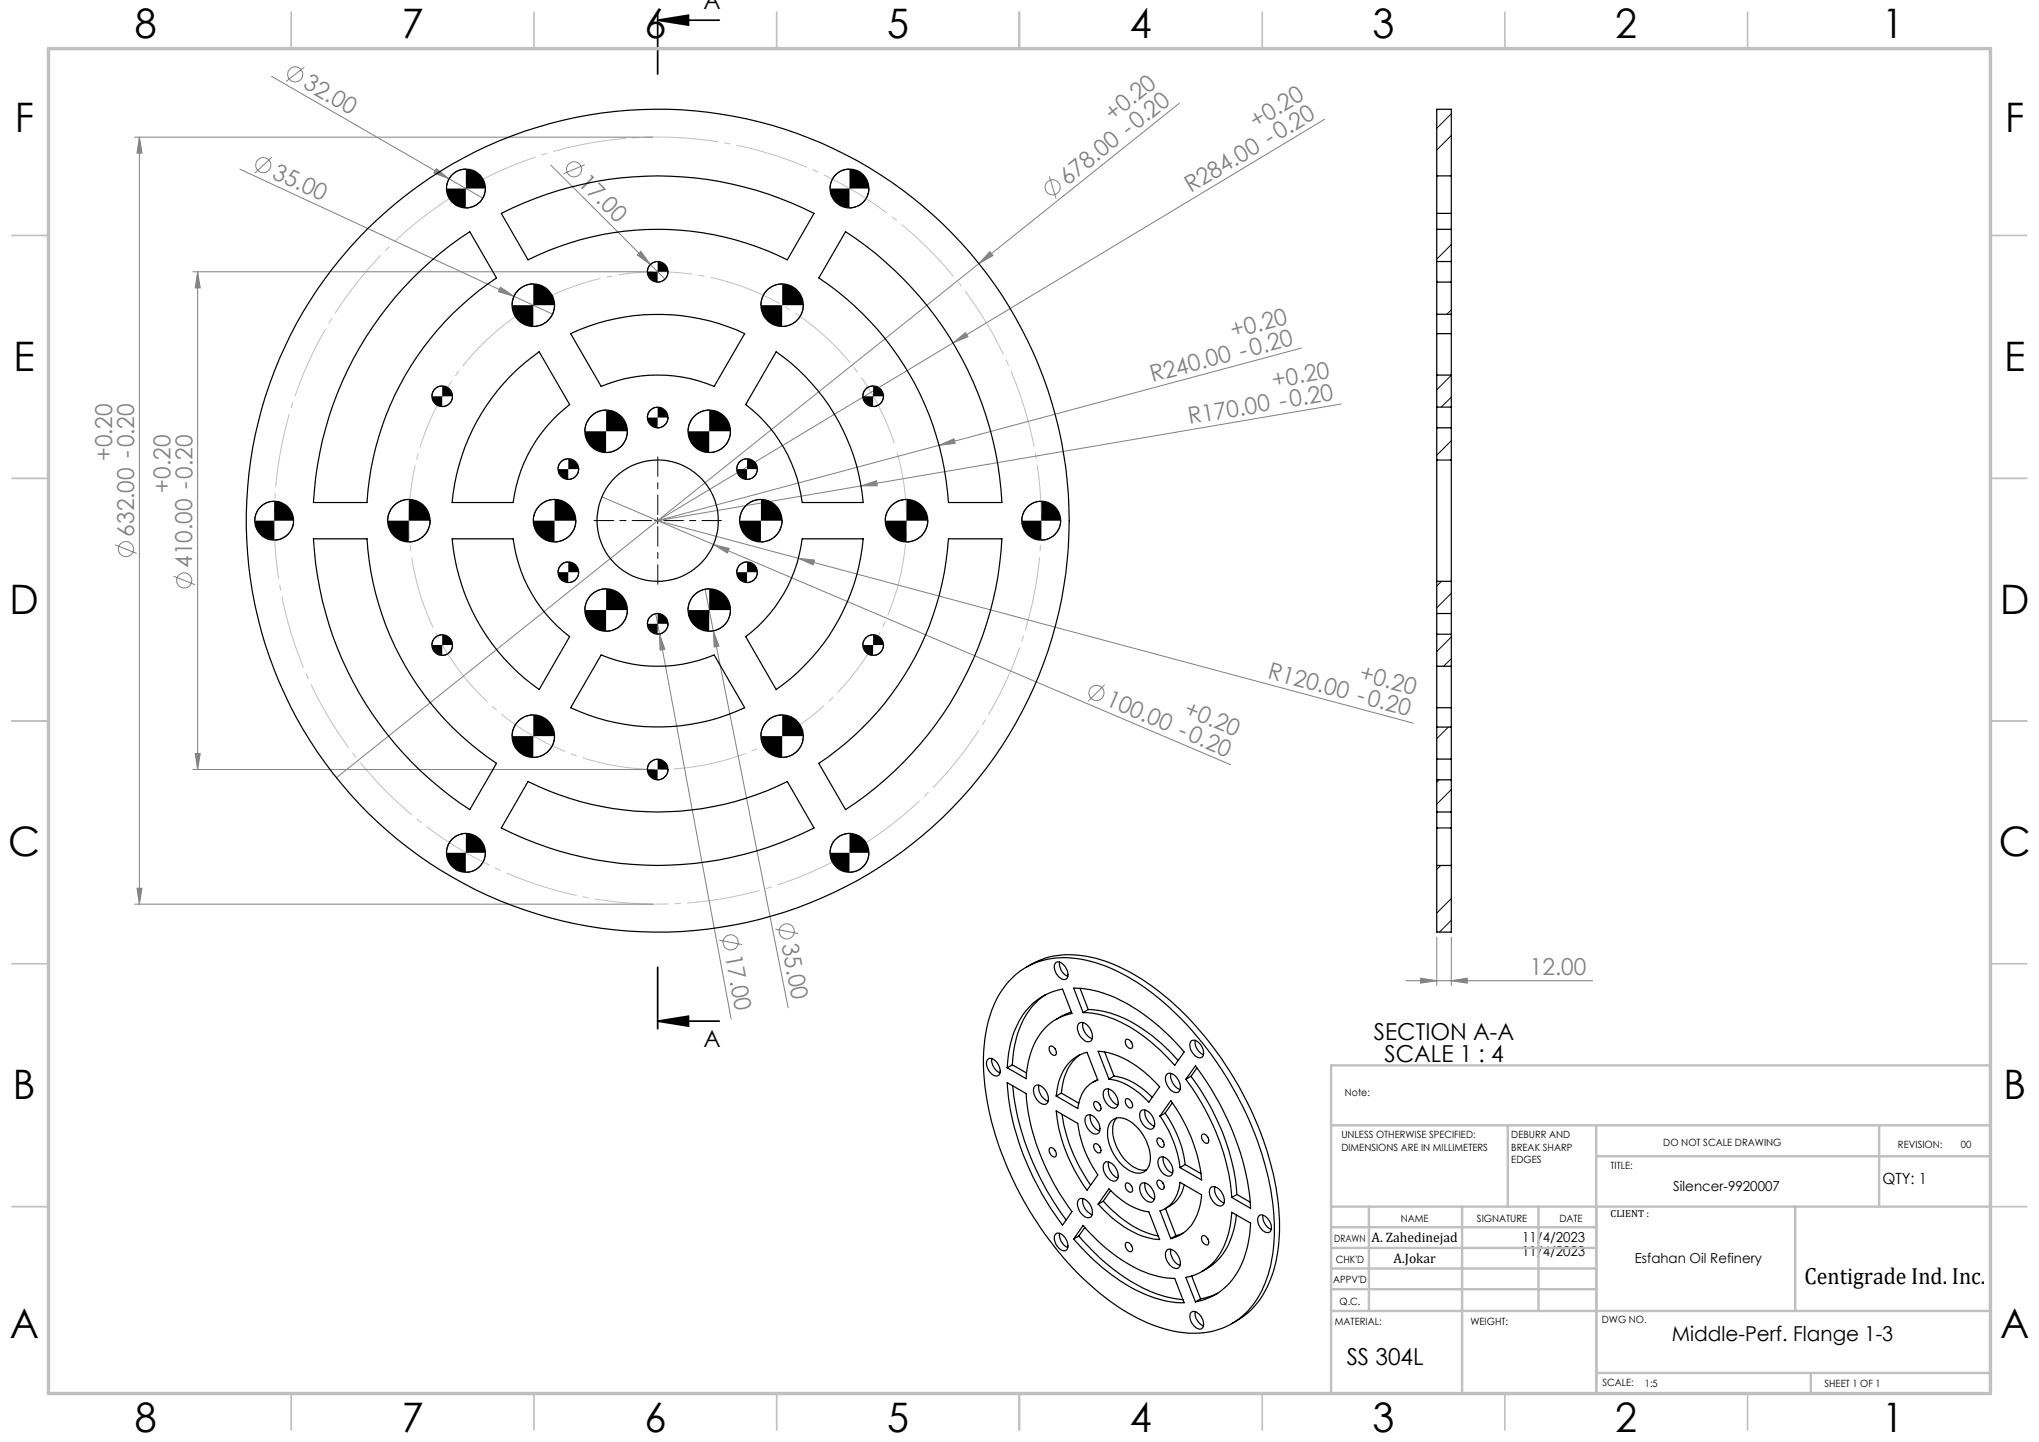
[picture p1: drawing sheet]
<svg xmlns="http://www.w3.org/2000/svg" width="420mm" height="297mm" viewBox="0 0 420 297" stroke-linecap="round" stroke-linejoin="round" font-family="sans-serif">
<g fill="none" stroke="#808080" stroke-width=".21">
<path d="M56 15.7l36.5 21.1M62.7 13.8l-3.8 3M27.7 28.3h106.8M28.7 28.3l.5 3.2h-1zM28.7 28.3v157.9M49.4 34.9l56.5 26.1M56 32.4l-3.5 3.3M89.9 34.7l2.6 2.1-3.1-1.2zM92.5 36.8l6.9 4M113.5 34l23.5 23.5M120.4 33.9l-4.3 1.9M216.1 36.3l1.4 4.6"/>
<path d="M243 21.2l-41.4 33.1M272.9 24.5l-76.6 46.1M39.7 56h94.8M40.7 56l.5 3.3h-1zM40.7 56v102.5M103.1 59.2l2.8 1.8-3.2-.9zM131.3 52.5l.7-.7 2 2.7zM201.6 54.3l-132.3 105.9M203.9 51.8l.6 .8-2.9 1.7zM105.9 61l7.9 3.7M196.3 70.6l2.6-2.1 .5 .9zM196.3 70.6l-60.8 36.6"/>
<path d="M268.1 71.7l-132.6 35.5M193.4 91.7l3.1-1.3 .2 .9zM276.3 83.2l-98.9 16.9M23.7 112.2l4.5 1.8M35.7 118.7l4.5 1.7M124 102.3l23 9.8M135.5 107.2l29 7.8M147 112.1l3.2 .9-.4 .9zM147 112.1l106.5 45.4M164.5 115l3.3 .4-.3 .9zM164.5 115l126.6 33.9M177.4 100.1l3.2-1.1 .1 1z"/>
<path d="M177.4 100.1l-41.9 7.1M135.1 126.4l.8 4.2M135.9 130.6l1 3.1-.9 .2zM135.9 130.6l14.7 79.3M145.2 121.4l1.7 8.5M146.9 129.9l1.2 3.2-1 .2zM146.9 129.9l15.4 77.7M39.7 158.5h94.8M40.2 155.2h1l-.5 3.3zM227.5 141l-3.3 3.4M27.7 186.2h106.8M28.2 182.9h1l-.5 3.3z"/>
<path d="M148.2 193.6l4.7 1M159.7 191.4l4.7 .9M295.9 193v10M298.9 193v10M289.6 202h38.4M292.6 201.5l3.3 .5-3.3 .5zM298.9 202l3.3-.5v1z"/>
<circle cx="60.8" cy="15.3" r="1.56"/>
<circle cx="54.2" cy="34" r="1.56"/>
<circle cx="118.3" cy="34.9" r="1.56"/>
<circle cx="216.8" cy="38.6" r="1.55"/>
<circle cx="25.9" cy="113.1" r="1.56"/>
<circle cx="37.9" cy="119.6" r="1.55"/>
<circle cx="225.9" cy="142.7" r="1.55"/>
<circle cx="150.5" cy="194.1" r="1.56"/>
<circle cx="162.1" cy="191.8" r="1.55"/>
</g>
<g fill="none" stroke="#000" stroke-width=".21">
<path d="M96 34.8a4 4 0 0 0-4 4M100 38.8a4 4 0 0 1-4 4M175 34.8a4 4 0 0 0-4 4M179 38.8a4 4 0 0 1-4 4M109.9 58.5a4.3 4.3 0 0 0-4.4 4.4M135.5 53.9a2.17 2.17 0 0 0-2.2 2.1M137.6 56a2.05 2.05 0 0 1-2.1 2.1M161.1 58.5a4.3 4.3 0 0 0-4.4 4.4M91.1 79.5a2.11 2.11 0 0 0-2.1 2.1M114.2 62.9a4.5 4.5 0 0 1-4.3 4.3M165.5 62.9a4.5 4.5 0 0 1-4.4 4.3M179.8 79.5a2.17 2.17 0 0 0-2.1 2.1"/>
<path d="M93.2 81.6a2.11 2.11 0 0 1-2.1 2.1M117.1 94.5a2.11 2.11 0 0 0-2.2 2.1M119.2 96.6a2.17 2.17 0 0 1-2.1 2.1M124.8 84.5a4.4 4.4 0 0 0-4.3 4.3M129.2 88.8a4.3 4.3 0 0 1-4.4 4.4M135.5 83.9a2.17 2.17 0 0 0-2.2 2.1M137.6 86a2.11 2.11 0 0 1-2.1 2.1M146.1 84.5a4.5 4.5 0 0 0-4.4 4.3M150.5 88.8a4.3 4.3 0 0 1-4.4 4.4M153.9 94.5a2.05 2.05 0 0 0-2.1 2.1M156 96.6a2.17 2.17 0 0 1-2.1 2.1M182 81.6a2.17 2.17 0 0 1-2.2 2.1"/>
<path d="M56.5 103.3a4 4 0 0 0-4 3.9M60.5 107.2a4 4 0 0 1-4 4M84.2 102.9a4.4 4.4 0 0 0-4.4 4.3M88.6 107.2a4.3 4.3 0 0 1-4.4 4.4M114.2 102.9a4.3 4.3 0 0 0-4.3 4.3M117.1 115.7a2.17 2.17 0 0 0-2.2 2.2M118.6 107.2a4.4 4.4 0 0 1-4.4 4.4M119.2 117.9a2.11 2.11 0 0 1-2.1 2.1M134.8 107.2h1.3M135.5 106.6v1.3M153.9 115.7a2.11 2.11 0 0 0-2.1 2.2M156 117.9a2.11 2.11 0 0 1-2.1 2.1"/>
<path d="M156.7 102.9a4.4 4.4 0 0 0-4.4 4.3M161.1 107.2a4.4 4.4 0 0 1-4.4 4.4M186.7 102.9a4.3 4.3 0 0 0-4.3 4.3M191.1 107.2a4.3 4.3 0 0 1-4.4 4.4M214.5 103.3a4 4 0 0 0-4 3.9M218.5 107.2a4 4 0 0 1-4 4M91.1 130.7a2.11 2.11 0 0 0-2.1 2.2M93.2 132.9a2.11 2.11 0 0 1-2.1 2.1M124.8 121.3a4.3 4.3 0 0 0-4.3 4.4M129.2 125.7a4.4 4.4 0 0 1-4.4 4.3M135.5 126.4a2.17 2.17 0 0 0-2.2 2.1M137.6 128.5a2.11 2.11 0 0 1-2.1 2.1"/>
<path d="M146.1 121.3a4.4 4.4 0 0 0-4.4 4.4M150.5 125.7a4.4 4.4 0 0 1-4.4 4.3M179.8 130.7a2.17 2.17 0 0 0-2.1 2.2M182 132.9a2.17 2.17 0 0 1-2.2 2.1M109.9 147.2a4.3 4.3 0 0 0-4.4 4.4M114.2 151.6a4.4 4.4 0 0 1-4.3 4.4M135.5 156.3a2.17 2.17 0 0 0-2.2 2.2M137.6 158.5a2.11 2.11 0 0 1-2.1 2.1M161.1 147.2a4.3 4.3 0 0 0-4.4 4.4M165.5 151.6a4.4 4.4 0 0 1-4.4 4.4M96 171.7a4 4 0 0 0-4 3.9M100 175.6a4 4 0 0 1-4 4.1"/>
<path d="M175 171.7a4 4 0 0 0-4 3.9M179 175.6a4 4 0 0 1-4 4.1"/>
</g>
<path d="M135.5 4.2l6.3-1.1v2.1zM135.5 4.2h12.7M135.5 2.6v12.7M135.5 199.2v12.7M135.5 210.3l6.3-1v2zM135.5 210.3h12.7" fill="none" stroke="#000" stroke-width=".35"/>
<path d="M211 84.1a79 79 0 0 0-132.3-31.8 79 79 0 0 0 36.3 131.2 79 79 0 0 0 97.1-95.4l-1.1-4" fill="none" stroke="#c0c0c0" stroke-width=".21" stroke-dasharray="15.2 1.3 1.3 1.3" stroke-dashoffset="7.1" stroke-linecap="butt"/>
<path d="M184.5 92.2a51.3 51.3 0 0 0-85.9-20.6 51.3 51.3 0 0 0 23.6 85.1 51.3 51.3 0 0 0 63-61.9l-.7-2.6" fill="none" stroke="#c0c0c0" stroke-width=".21" stroke-dasharray="15.2 1.3 1.3 1.3" stroke-dashoffset="-1" stroke-linecap="butt"/>
<path d="M134.2 107.2h-11.8M135.5 106v-11.9M135.5 108.5v11.8M136.7 107.2h11.9" fill="none" stroke="#000" stroke-width=".21" stroke-dasharray="15.2 1.3 1.3 1.3" stroke-dashoffset="11.2"/>
<g fill="none" stroke="#c0c0c0" stroke-width=".35">
<path d="M60 2.5v7.5M110 2.5v7.5M160 2.5v7.5M210 2.5v7.5M260 2.5v7.5M310 2.5v7.5M360 2.5v7.5M2.5 48.5h7.5M410 48.5h7.5M2.5 98.5h7.5M410 98.5h7.5M2.5 148.5h7.5"/>
<path d="M410 148.5h7.5M2.5 198.5h7.5M410 198.5h7.5M2.5 248.5h7.5M410 248.5h7.5M60 287v7.5M110 287v7.5M160 287v7.5M210 287v7.5M260 287v7.5M310 287v7.5M360 287v7.5"/>
</g>
<g fill="none" stroke="#c0c0c0" stroke-width=".5">
<path d="M410 219.4h-135.8v67.4M274.2 231.8h135.8M310.6 231.8v16.7M328.8 231.8v55.2M328.8 238.2h81.2M387.1 231.8v16.7M274.2 248.5h135.8M274.2 257h54.6M274.2 252.8h54.6M282 248.5v21.5M301.2 248.5v38.3M316.9 248.5v21.5"/>
<path d="M369.8 248.5v21.5M274.2 265.5h54.6M274.2 261.3h54.6M274.2 270h135.8M328.8 282.8h81.2M373 282.8v4.2"/>
</g>
<path d="M10 10h400v277h-400z" fill="none" stroke="#c0c0c0" stroke-width=".7"/>
<g fill="#000">
<path d="M135.5 4.2l6.3-1.1v2.1zM135.5 210.3l6.3-1v2z"/>
<path d="M133.3 128.5a2.17 2.17 0 0 0 2.2 2.1v-2.1zM135.5 126.4v2.1h2.1a2.11 2.11 0 0 0-2.1-2.1zM151.8 117.9a2.05 2.05 0 0 0 2.1 2.1v-2.1zM153.9 115.7v2.2h2.1a2.17 2.17 0 0 0-2.1-2.2zM151.8 96.6a2.11 2.11 0 0 0 2.1 2.1v-2.1zM153.9 94.5v2.1h2.1a2.11 2.11 0 0 0-2.1-2.1zM133.3 86a2.17 2.17 0 0 0 2.2 2.1v-2.1zM135.5 83.9v2.1h2.1a2.11 2.11 0 0 0-2.1-2.1zM114.9 96.6a2.17 2.17 0 0 0 2.2 2.1v-2.1zM117.1 94.5v2.1h2.1a2.11 2.11 0 0 0-2.1-2.1zM114.9 117.9a2.11 2.11 0 0 0 2.2 2.1v-2.1zM117.1 115.7v2.2h2.1a2.17 2.17 0 0 0-2.1-2.2zM89 132.9a2.11 2.11 0 0 0 2.1 2.1v-2.1zM91.1 130.7v2.2h2.1a2.11 2.11 0 0 0-2.1-2.2zM133.3 158.5a2.17 2.17 0 0 0 2.2 2.1v-2.1zM135.5 156.3v2.2h2.1a2.11 2.11 0 0 0-2.1-2.2zM177.7 132.9a2.17 2.17 0 0 0 2.1 2.1v-2.1zM179.8 130.7v2.2h2.2a2.17 2.17 0 0 0-2.2-2.2zM177.7 81.6a2.17 2.17 0 0 0 2.1 2.1v-2.1zM179.8 79.5v2.1h2.2a2.17 2.17 0 0 0-2.2-2.1zM133.3 56a2.11 2.11 0 0 0 2.2 2.1v-2.1zM135.5 53.9v2.1h2.1a2.11 2.11 0 0 0-2.1-2.1zM89 81.6a2.11 2.11 0 0 0 2.1 2.1v-2.1zM91.1 79.5v2.1h2.1a2.11 2.11 0 0 0-2.1-2.1zM141.7 125.7a4.5 4.5 0 0 0 4.4 4.3v-4.3zM146.1 121.3v4.4h4.4a4.3 4.3 0 0 0-4.4-4.4zM152.3 107.2a4.4 4.4 0 0 0 4.4 4.4v-4.4zM156.7 102.9v4.3h4.4a4.4 4.4 0 0 0-4.4-4.3zM141.7 88.8a4.4 4.4 0 0 0 4.4 4.4v-4.4zM146.1 84.5v4.3h4.4a4.4 4.4 0 0 0-4.4-4.3zM120.5 88.8a4.3 4.3 0 0 0 4.3 4.4v-4.4zM124.8 84.5v4.3h4.4a4.4 4.4 0 0 0-4.4-4.3zM109.9 107.2a4.3 4.3 0 0 0 4.3 4.4v-4.4zM114.2 102.9v4.3h4.4a4.4 4.4 0 0 0-4.4-4.3zM120.5 125.7a4.4 4.4 0 0 0 4.3 4.3v-4.3zM124.8 121.3v4.4h4.4a4.3 4.3 0 0 0-4.4-4.4zM79.8 107.2a4.4 4.4 0 0 0 4.4 4.4v-4.4zM84.2 102.9v4.3h4.4a4.3 4.3 0 0 0-4.4-4.3zM105.5 151.6a4.3 4.3 0 0 0 4.4 4.4v-4.4zM109.9 147.2v4.4h4.3a4.4 4.4 0 0 0-4.3-4.4zM156.7 151.6a4.3 4.3 0 0 0 4.4 4.4v-4.4zM161.1 147.2v4.4h4.4a4.4 4.4 0 0 0-4.4-4.4zM182.4 107.2a4.3 4.3 0 0 0 4.3 4.4v-4.4zM186.7 102.9v4.3h4.4a4.3 4.3 0 0 0-4.4-4.3zM156.7 62.9a4.4 4.4 0 0 0 4.4 4.3v-4.3zM161.1 58.5v4.4h4.4a4.4 4.4 0 0 0-4.4-4.4zM105.5 62.9a4.4 4.4 0 0 0 4.4 4.3v-4.3zM109.9 58.5v4.4h4.3a4.4 4.4 0 0 0-4.3-4.4zM52.5 107.2a4 4 0 0 0 4 4v-4zM56.5 103.3v3.9h4a4 4 0 0 0-4-3.9zM92 175.6a4 4 0 0 0 4 4.1v-4.1zM96 171.7v3.9h4a4 4 0 0 0-4-3.9zM171 175.6a4.1 4.1 0 0 0 4 4.1v-4.1zM175 171.7v3.9h4a4 4 0 0 0-4-3.9zM210.5 107.2a4 4 0 0 0 4 4v-4zM214.5 103.3v3.9h4a4 4 0 0 0-4-3.9zM171 38.8a4 4 0 0 0 4 4v-4zM175 34.8v4h4a4 4 0 0 0-4-4zM92 38.8a4 4 0 0 0 4 4v-4zM96 34.8v4h4a4 4 0 0 0-4-4z"/>
</g>
<g fill="#808080">
<path d="M131.3 52.5l.7-.7 2 2.7z"/>
<path d="M89.9 34.7l2.6 2.1-3.1-1.2z"/>
<path d="M103.1 59.2l2.8 1.8-3.2-.9z"/>
<path d="M177.4 100.1l3.2-1.1 .1 1z"/>
<path d="M193.4 91.7l3.1-1.3 .2 .9z"/>
<path d="M196.3 70.6l2.6-2.1 .5 .9z"/>
<path d="M203.9 51.8l.6 .8-2.9 1.7z"/>
<path d="M135.9 130.6l1 3.1-.9 .2z"/>
<path d="M146.9 129.9l1.2 3.2-1 .2z"/>
<path d="M147 112.1l3.2 .9-.4 .9z"/>
<path d="M164.5 115l3.3 .4-.3 .9z"/>
<path d="M28.2 182.9h1l-.5 3.3zM28.7 28.3l.5 3.2h-1zM40.2 155.2h1l-.5 3.3zM40.7 56l.5 3.3h-1z"/>
<path d="M298.9 202l3.3-.5v1zM292.6 201.5l3.3 .5-3.3 .5z"/>
</g>
<g fill="none" stroke="#000" stroke-width=".25">
<path d="M295.9 36.2v7.8M295.9 36.2h3M295.9 36.2v-13.7h3v13.7M298.9 36.2v7.8M84.8 57.5a69.2 69.2 0 0 1 12-9.8l5.5 9.6a60 60 0 0 0-26.7 46.2h-11a71 71 0 0 1 20.2-46zM103.3 44a71 71 0 0 1 64.4 0l-5.5 9.5a59.9 59.9 0 0 0-53.4 0zM174.2 47.7a71 71 0 0 1 32.2 55.8h-11a60.2 60.2 0 0 0-26.7-46.2zM295.9 53.9v4.2M295.9 44h3M295.9 47.2h3M295.9 44v9.9M295.9 58.1v6.6"/>
<path d="M295.9 58.1h3M295.9 53.9h3M298.9 53.9v4.2M298.9 44v9.9M298.9 58.1v6.6M105.1 77.5a42.8 42.8 0 0 1 6-5l6.2 10.8a30.4 30.4 0 0 0-11.6 20.2h-12.6a42.8 42.8 0 0 1 12-26zM117.5 68.7a42.5 42.5 0 0 1 35.9 0l-6.3 10.9a30.3 30.3 0 0 0-23.3 0zM159.9 72.5a42.6 42.6 0 0 1 17.9 31h-12.6a30 30 0 0 0-11.6-20.2zM295.9 64.7v4M295.9 77.3h3M295.9 68.7h3M295.9 64.7h3"/>
<path d="M295.9 68.7v15.2M298.9 64.7v4M298.9 68.7v15.2M295.9 94.8v24.9M295.9 83.9v4.2M295.9 88.1v6.7M295.9 94.8h3M295.9 88.1h3M295.9 83.9h3M298.9 94.8v24.9M298.9 83.9v4.2M298.9 88.1v6.7"/>
<path d="M64.6 111h11a60 60 0 0 0 26.7 46.2l-5.5 9.6a71 71 0 0 1-32.2-55.8zM93.1 111h12.6a30.2 30.2 0 0 0 11.6 20.1l-6.2 10.9a42.6 42.6 0 0 1-18-31zM165.2 111h12.6a42.5 42.5 0 0 1-17.9 31l-6.3-10.9a29.8 29.8 0 0 0 11.6-20.1zM195.4 111h11a71 71 0 0 1-32.2 55.8l-5.5-9.6a60.2 60.2 0 0 0 26.7-46.2zM295.9 119.7v6.7M295.9 119.7h3M298.9 119.7v6.7M123.8 134.9a30.3 30.3 0 0 0 23.3 0l6.3 10.9a42.5 42.5 0 0 1-35.9 0zM295.9 126.4v4.2M295.9 137.2h3M295.9 130.6v15.2M295.9 130.6h3"/>
<path d="M295.9 126.4h3M298.9 126.4v4.2M298.9 130.6v15.2M295.9 145.8v4M295.9 156.3v4.3M295.9 145.8h3M295.9 149.8h3M295.9 149.8v6.5M295.9 156.3h3M298.9 145.8v4M298.9 156.3v4.3M298.9 149.8v6.5"/>
<path d="M108.8 161a59.9 59.9 0 0 0 53.4 0l5.5 9.5a71 71 0 0 1-64.4 0zM295.9 170.5v7.8M295.9 170.5h3M295.9 178.3h3M295.9 167.2h3M295.9 160.6v9.9M295.9 178.3v13.7h3v-13.7M295.9 160.6h3M298.9 170.5v7.8M298.9 160.6v9.9M211.3 199.2a17.5 17.5 0 0 1 15.4-1.5 44.6 44.6 0 0 1 18.9 12.8 68.6 68.6 0 0 1 17.7 37.5 30.6 30.6 0 0 1-2.7 18 15.3 15.3 0 0 1-6.9 6.6M217.4 198.3a1.3 1.3 0 0 1 1.9 .6 2.12 2.12 0 0 1 .3 2.7 1.88 1.88 0 0 1-2.2-1.4 1.79 1.79 0 0 1 0-1.9z"/>
<path d="M218.3 198.2a2.78 2.78 0 0 0 1.7 2.9M203.6 218.1a1.88 1.88 0 0 1 2.2 1.5 1.38 1.38 0 0 1-.3 2 2.46 2.46 0 0 1-2.3-2.6l.1-.6zM204.3 218a2.99 2.99 0 0 0 1.7 3M207.8 202.2a15.6 15.6 0 0 1 15-4.6 38 38 0 0 1 18.1 9.9 69.5 69.5 0 0 1 21.2 39.9 32.6 32.6 0 0 1-2.2 18.4 15.2 15.2 0 0 1-16.3 8.7 35.8 35.8 0 0 1-18.9-9.7 69 69 0 0 1-21.6-39.8 33.4 33.4 0 0 1 1.9-18.6l1.2-2.2zM208.5 219.3l3 1.7M208.5 219.3l-1 .6M212.3 207.1a12.3 12.3 0 0 1 6.6-3.4l1.9 5a11.2 11.2 0 0 0-8.6 8.4l-.5 2.4-.3 2.7-3.9-2.3a18.8 18.8 0 0 1 4.8-12.8zM215.3 204.9a15.5 15.5 0 0 0-6.3 10.5l-.5 3.9M216.1 215.6a.88 .88 0 0 1 1 0 .88 .88 0 0 1 .4 .9 .56 .56 0 0 1-.1 .8 .56 .56 0 0 1-.8-.2 1.44 1.44 0 0 1-.5-1.5zM217.3 216l.1 .1M220.5 218.6l1.8-1.3 1.6-.6 2.2 5.8a6 6 0 0 0-4 5.2l-.1 .6-4.4-2.6a11.3 11.3 0 0 1 2.9-7.1zM220.7 208.4l-1.4 .6-1.7 .9"/>
<path d="M221.2 203.5a25 25 0 0 1 14.1 5.2 47 47 0 0 1 8.6 8l-1.9 2.7a32.1 32.1 0 0 0-15.1-10.3l-2.3-.5h-1.5zM222.2 210.9a1.31 1.31 0 0 1 1.9 .4 2.47 2.47 0 0 1 .5 3.1 1.32 1.32 0 0 1-1.8-.6 2.62 2.62 0 0 1-.6-2.9zM222.5 217.2a9.6 9.6 0 0 0-3.8 7.2l-.1 .7M222.5 203.5l1.7 4.4M223.1 210.6a3.1 3.1 0 0 0 1.9 3.3M224.2 207.9a22 22 0 0 1 12.7 5.1 41.1 41.1 0 0 1 5.8 5.4M224.2 207.9l-1.1 .7M226.2 216.5a18.1 18.1 0 0 1 11.4 6l1.3 1.3-2.3 3.2a14.1 14.1 0 0 0-8.2-4.8zM227.5 216.7l2 4.9M231.9 214.1a1.22 1.22 0 0 1 1.4 1.5 .59 .59 0 0 1-.6 .4 .59 .59 0 0 1-.5-.5 1.28 1.28 0 0 1-.3-1.4zM233 214.6l.1 .2M245.3 214.5a1.17 1.17 0 0 1 1.7 .3 2.42 2.42 0 0 1 .7 2.9 1.29 1.29 0 0 1-1.9-.6 2.32 2.32 0 0 1-.5-2.6z"/>
<path d="M246.2 214.3a2.86 2.86 0 0 0 1.7 2.9M246.6 220l-1.3 1.7M207.5 223l3.9 2.2a46.8 46.8 0 0 0 9.4 24.4l-1.9 2.7a55 55 0 0 1-11.4-29.3zM208.6 223.7a56.2 56.2 0 0 0 11 27.6M213.1 223.8a1.31 1.31 0 0 1 2 .4 2.46 2.46 0 0 1 .5 3.1 1.92 1.92 0 0 1-2.3-1.3 2.28 2.28 0 0 1-.2-2.2zM214 223.5a3.2 3.2 0 0 0 1.9 3.3M216.1 236.6a.83 .83 0 0 1 1.4 .6 .65 .65 0 0 1 .1 .7 .65 .65 0 0 1-.5 .4 1.55 1.55 0 0 1-1-1.7zM217.3 237l.1 .1M217.6 228.8l4.4 2.6a23.7 23.7 0 0 0 4.1 10.6l-2.2 3.1a33.9 33.9 0 0 1-6.3-16.3zM218.6 225.1l3.6 2.1M218.6 225.1l-1 .6M218.8 229.5a34.2 34.2 0 0 0 5.8 14.6"/>
<path d="M223.7 229.9a1.58 1.58 0 0 1 2.3 .9 1.86 1.86 0 0 1 0 2.7 2.38 2.38 0 0 1-2.4-2l-.1-1zM224.6 229.6a3.1 3.1 0 0 0 1.9 3.3M225.4 227a1.06 1.06 0 0 1 1.4 1.1 .57 .57 0 0 1-.4 .7 .57 .57 0 0 1-.7-.4 1.14 1.14 0 0 1-.3-1.4zM225.4 235.7a1.06 1.06 0 0 1 1.4 1 .53 .53 0 0 1-.3 .8 .53 .53 0 0 1-.7-.3 1.34 1.34 0 0 1-.4-1.5zM226.1 222.4l-1.1 .6M226.5 227.5l.1 .1M226.5 236.1l.1 .2M227.5 224.5a1.31 1.31 0 0 1 1.9 .5 2.62 2.62 0 0 1 .7 3 1.32 1.32 0 0 1-2-.5 2.65 2.65 0 0 1-.6-3zM227.5 239.6a1.31 1.31 0 0 1 1.9 .4 2.62 2.62 0 0 1 .7 3 1.32 1.32 0 0 1-2-.5 2.65 2.65 0 0 1-.6-2.9zM228.4 224.3a3.2 3.2 0 0 0 1.9 3.3M228.4 239.3a3.2 3.2 0 0 0 1.9 3.3M229 230.9a3 3 0 0 1 3.8 .1 9.5 9.5 0 0 1 4.1 8.3 2.52 2.52 0 0 1-4.1 1.9 9.4 9.4 0 0 1-4.6-8.8l.2-.7z"/>
<path d="M229.5 221.6a13.5 13.5 0 0 1 7.8 4.4M229.5 221.6l-1.1 .6M230 230.3a5.5 5.5 0 0 0-.2 5.5 8.1 8.1 0 0 0 5.5 5.2l.8-.1M231.9 226.4a1.22 1.22 0 0 1 1.4 1.5 .59 .59 0 0 1-.6 .3 .59 .59 0 0 1-.5-.4 1.28 1.28 0 0 1-.3-1.4zM233 226.9l.1 .1M235.1 228.7a1.93 1.93 0 0 1 2.4 1.4 1.8 1.8 0 0 1-.2 2.4 2.55 2.55 0 0 1-2.5-2.6v-.7zM235.9 228.6a3.2 3.2 0 0 0 1.9 3.3M238.4 234.5a1.18 1.18 0 0 1 1.4 1.4 .5 .5 0 0 1-.5 .4 .5 .5 0 0 1-.5-.3 1.34 1.34 0 0 1-.4-1.5zM238.8 238.5a1.39 1.39 0 0 1 2.1 .8 2.27 2.27 0 0 1 .3 2.8 2.04 2.04 0 0 1-2.4-1.6 1.98 1.98 0 0 1 0-2zM238.9 229.9l2.3-3.2a33 33 0 0 1 6.3 16.3l-4.4-2.5M238.9 229.9a23.7 23.7 0 0 1 4.2 10.6M239.5 235l.1 .1"/>
<path d="M239.6 238.3a3.2 3.2 0 0 0 1.9 3.3M240 229.3a23.4 23.4 0 0 1 4.1 10.6M240 229.3l-1.1 .6M240.4 221.2a1.99 1.99 0 0 1 2.4 1.3 1.85 1.85 0 0 1-.2 2.5 2.52 2.52 0 0 1-2.5-2.3v-1zM241.2 221.1a3.1 3.1 0 0 0 1.9 3.3M241.5 227.2l-1.5 2.1M244.1 239.9l3.3 1.8M244.1 239.9l-1 .6M244.3 222.3l1.9-2.8a55.3 55.3 0 0 1 11.4 29.4l-3.9-2.3M244.3 222.3a47.2 47.2 0 0 1 9.4 24.3M245.3 221.7a46.4 46.4 0 0 1 9.5 24.3M245.3 221.7l-1 .6"/>
<path d="M247.6 233.7a1.14 1.14 0 0 1 1.4 1.4 .57 .57 0 0 1-.6 .4 .57 .57 0 0 1-.5-.4 1.24 1.24 0 0 1-.3-1.4zM248.7 234.2l.1 .1M217.4 254.2a1.3 1.3 0 0 1 1.9 .6 2.12 2.12 0 0 1 .3 2.7 1.88 1.88 0 0 1-2.2-1.5 1.79 1.79 0 0 1 0-1.8zM218.3 254a2.85 2.85 0 0 0 1.7 3M222.2 247.1a1.31 1.31 0 0 1 1.9 .5 2.46 2.46 0 0 1 .5 3.1 1.92 1.92 0 0 1-2.3-1.4 2.06 2.06 0 0 1-.1-2.2zM222.2 254.6a40.4 40.4 0 0 0 15.9 11.8l2.7 .8 2.9 .5M222.2 254.6l-1 .6M223.1 246.9a3.2 3.2 0 0 0 1.9 3.3M223.1 252.4a32.6 32.6 0 0 0 14.3 10.2l2.3 .5 2.3 .2 1.9 5a24.6 24.6 0 0 1-14.1-5.1 45.7 45.7 0 0 1-8.6-8zM223.4 252.8l-1.2 1.8M227.3 247.4a21.3 21.3 0 0 0 11.3 7.2M227.3 247.4l-1.1 .6"/>
<path d="M228.4 244.9a14 14 0 0 0 8.2 4.7l2.3 5.7a16.2 16.2 0 0 1-9.5-4.2l-3.2-3.1zM228.8 245.2l-1.5 2.2M231.9 243.7a1.22 1.22 0 0 1 1.4 1.5 .59 .59 0 0 1-.6 .4 .59 .59 0 0 1-.5-.5 1.28 1.28 0 0 1-.3-1.4zM232 255.9a1.3 1.3 0 0 1 1.2 1.8 1.14 1.14 0 0 1-1.4-1.4zM233 244.2l.1 .2M233 256.5l.1 .1M235.1 243.8a1.93 1.93 0 0 1 2.4 1.3 1.8 1.8 0 0 1-.2 2.4 2.55 2.55 0 0 1-2.5-2.5v-.7zM235.9 243.7a3.2 3.2 0 0 0 1.9 3.3M238.4 243.2a1.18 1.18 0 0 1 1.4 1.4 .5 .5 0 0 1-.5 .4 .5 .5 0 0 1-.5-.3 1.34 1.34 0 0 1-.4-1.5zM239.5 243.7l.1 .1M240.1 248.9l2.1 5.6M240.4 257.4a1.97 1.97 0 0 1 2.4 1.4 1.86 1.86 0 0 1-.2 2.4 2.75 2.75 0 0 1-2.5-3.1z"/>
<path d="M241.2 257.3a3.1 3.1 0 0 0 1.9 3.3M242.2 254.5l-1 .6M243.1 243.5l4.4 2.6a9.6 9.6 0 0 1-5.2 8.7l-1.1 .3-2.3-5.7a6.3 6.3 0 0 0 4.2-5.9zM243.7 254l-1.5 .5M243.9 244a6.6 6.6 0 0 1-3.9 4.9M247.6 254.6a1.18 1.18 0 0 1 1.4 1.4 .5 .5 0 0 1-.5 .4 .5 .5 0 0 1-.5-.3 1.34 1.34 0 0 1-.4-1.5zM248.7 255.1l.1 .1M249.5 244.5a2.04 2.04 0 0 1 2.5 1.7 1.48 1.48 0 0 1-.5 2.2 2.85 2.85 0 0 1-2.2-3.7zM250.2 244.4a3.2 3.2 0 0 0 1.9 3.4M253.7 249.7l3.9 2.2a19 19 0 0 1-4.8 12.9 12.3 12.3 0 0 1-6.6 3.3l-1.9-5a11.1 11.1 0 0 0 8.5-8.4l.6-2.4zM254.7 250.3a14 14 0 0 1-5.6 10.7l-1.6 .9M254.8 246l-1.1 .6"/>
<path d="M254.8 246l2.7 1.6M259.4 250.3a1.93 1.93 0 0 1 2.3 1.5 1.37 1.37 0 0 1-.5 2.1 2.61 2.61 0 0 1-1.9-3.4zM260.1 250.3a2.98 2.98 0 0 0 1.7 2.9M245.3 270.3a1.33 1.33 0 0 1 1.9 .6 2.12 2.12 0 0 1 .3 2.7 1.93 1.93 0 0 1-2.2-1.4 1.79 1.79 0 0 1 0-1.9zM245.5 262.8l1.8 4.7M246.2 270.2a2.85 2.85 0 0 0 1.7 2.9M247.3 267.5l-1.1 .6M250.8 266.3l-1.3 .6-2.2 .6"/>
<circle cx="96" cy="38.8" r="4"/>
<circle cx="175" cy="38.8" r="4"/>
<circle cx="135.5" cy="56" r="2.12"/>
<circle cx="109.9" cy="62.8" r="4.4"/>
<circle cx="161.1" cy="62.9" r="4.4"/>
<circle cx="91.1" cy="81.6" r="2.13"/>
<circle cx="117.1" cy="96.6" r="2.13"/>
<circle cx="124.8" cy="88.8" r="4.4"/>
<circle cx="135.5" cy="86" r="2.13"/>
<circle cx="146.1" cy="88.8" r="4.4"/>
<circle cx="153.9" cy="96.6" r="2.12"/>
<circle cx="179.9" cy="81.6" r="2.14"/>
<circle cx="56.5" cy="107.2" r="4"/>
<circle cx="84.2" cy="107.2" r="4.4"/>
<circle cx="114.2" cy="107.2" r="4.4"/>
<circle cx="117.1" cy="117.9" r="2.13"/>
<circle cx="135.5" cy="107.2" r="12.5"/>
<circle cx="135.5" cy="107.2" r="84.8"/>
<circle cx="153.9" cy="117.9" r="2.12"/>
<circle cx="156.7" cy="107.2" r="4.4"/>
<circle cx="186.7" cy="107.2" r="4.4"/>
<circle cx="214.5" cy="107.2" r="4"/>
<circle cx="91.1" cy="132.9" r="2.13"/>
<circle cx="124.8" cy="125.6" r="4.4"/>
<circle cx="135.5" cy="128.5" r="2.12"/>
<circle cx="146.1" cy="125.7" r="4.4"/>
<circle cx="179.9" cy="132.9" r="2.14"/>
<circle cx="109.9" cy="151.6" r="4.4"/>
<circle cx="135.5" cy="158.5" r="2.12"/>
<circle cx="161.1" cy="151.6" r="4.4"/>
<circle cx="96" cy="175.7" r="4"/>
<circle cx="175" cy="175.7" r="4"/>
</g>
<g fill="none" stroke="#000" stroke-width=".21">
<path d="M298.9 23.4l-3 3M298.9 27.9l-3 3M298.9 50.4l-3 3M298.9 63.8l-.9 .9M298.9 77.3l-3 3M298.9 90.8l-3 3M298.9 81.8l-2 2.1M296.9 119.7l-1 1M298.9 131.2l-3 3M298.9 135.7l-1.5 1.5M298.9 122.2l-3 3M298.3 149.8l-2.4 2.3"/>
<path d="M296.4 160.6l-.5 .5M296.8 178.3l-.9 .8M298.9 162.6l-3 3M298.9 185.1l-3 3M298.9 189.5l-2.4 2.5"/>
</g>
<g font-size="8.4">
<text x="27.7" y="7.9">8</text>
<text x="82.7" y="7.9">7</text>
<text x="132.7" y="7.9">6</text>
<text x="182.7" y="7.9">5</text>
<text x="232.7" y="7.9">4</text>
<text x="282.7" y="7.9">3</text>
<text x="332.7" y="7.9">2</text>
<text x="387.7" y="7.9">1</text>
<text x="3" y="27.1">F</text>
<text x="413" y="27.1">F</text>
<text x="2.8" y="76.4">E</text>
<text x="412.8" y="76.4">E</text>
<text x="2" y="126.4">D</text>
<text x="412" y="126.4">D</text>
<text x="1.7" y="176.4">C</text>
<text x="411.7" y="176.4">C</text>
<text x="2.7" y="226.4">B</text>
<text x="412.7" y="226.4">B</text>
<text x="2" y="275.6">A</text>
<text x="412" y="275.6">A</text>
<text x="27.7" y="294.9">8</text>
<text x="82.7" y="294.9">7</text>
<text x="132.7" y="294.9">6</text>
<text x="182.7" y="294.9">5</text>
<text x="232.7" y="294.9">4</text>
<text x="282.7" y="294.9">3</text>
<text x="332.7" y="294.9">2</text>
<text x="387.7" y="294.9">1</text>
</g>
<g font-size="4.8">
<text x="144.9" y="1.9">A</text>
<text x="144.9" y="215.6">A</text>
<text x="283" y="214.1">SECTION A-A</text>
<text x="285.2" y="218.6">SCALE 1 : 4</text>
<text x="371.7" y="264.5">Centigrade Ind. Inc.</text>
<text x="277.4" y="281.1">SS 304L</text>
</g>
<g font-size="4.8" fill="#808080">
<text x="62.2" y="18" transform="rotate(30 62.2 18)">32.00</text>
<text x="229.2" y="25.1" transform="rotate(-39 229.2 25.1)">+0.20</text>
<text x="258.7" y="26.5" transform="rotate(-31 258.7 26.5)">+0.20</text>
<text x="55.9" y="36.6" transform="rotate(25 55.9 36.6)">35.00</text>
<text x="118.9" y="37.8" transform="rotate(45 118.9 37.8)">17.00</text>
<text x="219.9" y="38.3" transform="rotate(-39 219.9 38.3)">678.00 -0.20</text>
<text x="245.3" y="39.8" transform="rotate(-31 245.3 39.8)">R284.00 -0.20</text>
<text x="254" y="69.7" transform="rotate(-15 254 69.7)">+0.20</text>
<text x="237.4" y="78.7" transform="rotate(-15 237.4 78.7)">R240.00 -0.20</text>
<text x="262.3" y="79.9" transform="rotate(-10 262.3 79.9)">+0.20</text>
<text x="245" y="87.4" transform="rotate(-10 245 87.4)">R170.00 -0.20</text>
<text x="23.1" y="95" transform="rotate(-90 23.1 95)">+0.20</text>
<text x="35.1" y="101.5" transform="rotate(-90 35.1 101.5)">+0.20</text>
<text x="27.6" y="110.5" transform="rotate(-90 27.6 110.5)">632.00 -0.20</text>
<text x="39.6" y="117" transform="rotate(-90 39.6 117)">410.00 -0.20</text>
<text x="260.9" y="139.7" transform="rotate(15 260.9 139.7)">R120.00 -0.20</text>
<text x="279.8" y="140.1" transform="rotate(15 279.8 140.1)">+0.20</text>
<text x="227.6" y="145.2" transform="rotate(23 227.6 145.2)">100.00 -0.20</text>
<text x="243.6" y="147.2" transform="rotate(23 243.6 147.2)">+0.20</text>
<text x="149.4" y="196.9" transform="rotate(79 149.4 196.9)">17.00</text>
<text x="161" y="194.7" transform="rotate(79 161 194.7)">35.00</text>
<text x="315.1" y="200.9">12.00</text>
</g>
<text font-size="4.2" x="344.4" y="276.1">Middle-Perf. Flange 1-3</text>
<text font-size="3.2" x="387.7" y="243.9">QTY: 1</text>
<g font-size="2.8">
<text x="344.7" y="245.3">Silencer-9920007</text>
<text x="282.5" y="255.9">A. Zahedinejad</text>
<text x="313.5" y="255.9">11/4/2023</text>
<text x="287" y="260.1">A.Jokar</text>
<text x="313.5" y="258.7">11/4/2023</text>
<text x="336.7" y="260.1">Esfahan Oil Refinery</text>
</g>
<g font-size="2.1">
<text x="277" y="225.8">Note:</text>
<text x="276.3" y="234.5">UNLESS OTHERWISE SPECIFIED:</text>
<text x="276.3" y="237">DIMENSIONS ARE IN MILLIMETERS</text>
<text x="311.3" y="234.5">DEBURR AND</text>
<text x="311.3" y="237">BREAK SHARP</text>
<text x="311.3" y="239.5">EDGES</text>
<text x="342.6" y="235.9">DO NOT SCALE DRAWING</text>
<text x="391" y="236.5">REVISION:</text>
<text x="403.9" y="236.5">00</text>
<text x="331.8" y="240.8">TITLE:</text>
<text x="288.5" y="251.7">NAME</text>
<text x="304.2" y="251.7">SIGNATURE</text>
<text x="321.2" y="251.7">DATE</text>
<text x="331.8" y="250.7">CLIENT :</text>
<text x="274.8" y="255.8">DRAWN</text>
<text x="275.1" y="260.1">CHK'D</text>
<text x="274.6" y="264.2">APPV'D</text>
<text x="275.9" y="268.7">Q.C.</text>
<text x="275" y="273">MATERIAL:</text>
<text x="302.9" y="273">WEIGHT:</text>
<text x="330" y="272.5">DWG NO.</text>
<text x="330.1" y="285.6">SCALE:</text>
<text x="338.8" y="285.6">1:5</text>
<text x="375.8" y="285.6">SHEET 1 OF 1</text>
</g>
</svg>
